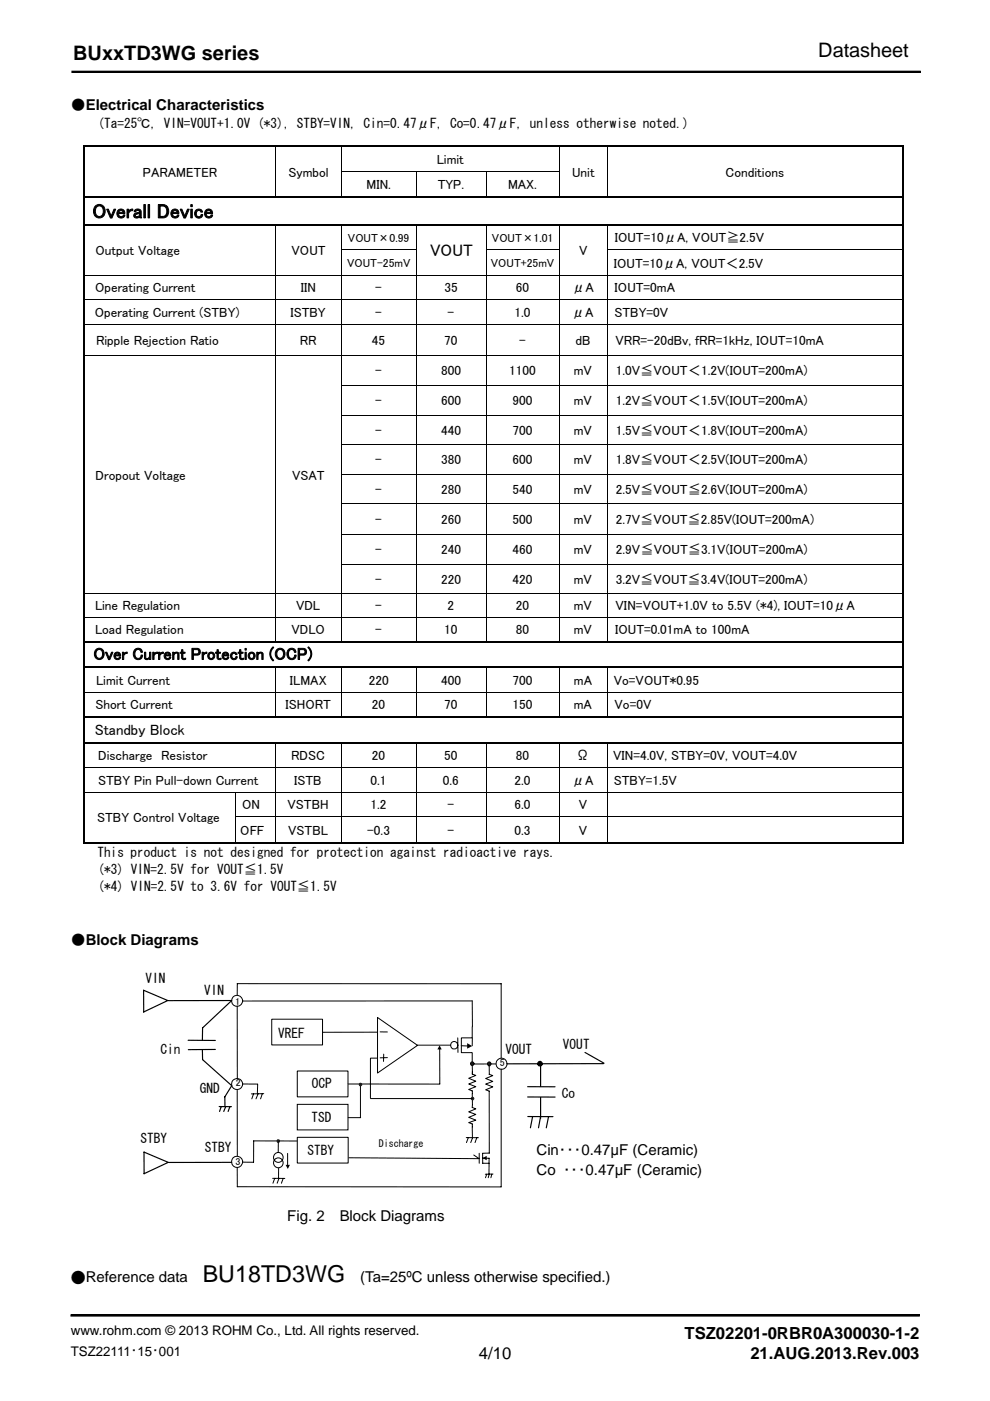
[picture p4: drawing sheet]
<svg xmlns="http://www.w3.org/2000/svg" width="210mm" height="297mm" viewBox="0 0 210 297" stroke-linecap="round" stroke-linejoin="round" font-family="sans-serif">
<path d="M15.1 278.9h179.9" fill="none" stroke="#000" stroke-width=".28"/>
<g fill="none" stroke="#000" stroke-width=".21">
<path d="M15.3 15.1h179.9v.3h-179.9zM58.5 31.2v5.1M58.5 36.6v5M72.5 31.2v5.1M72.5 36.6v5M72.6 36.3h15.6M88.3 36.6v5M88.4 36.3h14.7M103.2 36.6v5M103.3 36.3h15.3M118.7 31.2v5.1M118.7 36.6v5"/>
<path d="M128.8 31.2v5.1M128.8 36.6v5M17.7 58.3h174M58.5 47.9v5M58.5 53.2v5.1M58.5 58.4v5.1M72.5 47.9v5M72.5 53.2v5.1M72.5 58.4v5.1M72.6 53h15.6M88.3 47.9v5M88.3 53.2v5.1"/>
<path d="M88.3 58.4v5.1M103.2 47.9v5M103.2 53.2v5.1M103.2 58.4v5.1M103.3 53h15.3M118.7 47.9v5M118.7 53.2v5.1M118.7 58.4v5.1M128.8 47.9v5M128.8 53.2v5.1M128.8 58.4v5.1M128.9 53h62.5"/>
<path d="M17.7 63.5h174M17.7 68.7h174M17.7 75.5h174M58.5 63.6v5.1M58.5 68.8v6.6M58.5 75.5v6.1M72.5 63.6v5.1M72.5 68.8v6.6M72.5 75.5v6.1M88.3 63.6v5.1M88.3 68.8v6.6M88.3 75.5v6.1"/>
<path d="M103.2 63.6v5.1M103.2 68.8v6.6M103.2 75.5v6.1M118.7 63.6v5.1M118.7 68.8v6.6M118.7 75.5v6.1M128.8 63.6v5.1M128.8 68.8v6.6M128.8 75.5v6.1M58.5 81.8v6.1M58.5 88.1v6.1M58.5 94.4v6.1"/>
<path d="M72.4 81.7h119.3M72.4 88h119.3M72.4 94.3h119.3M72.5 81.8v6.1M72.5 88.1v6.1M72.5 94.4v6.1M88.3 81.8v6.1M88.3 88.1v6.1M88.3 94.4v6.1M103.2 81.8v6.1M103.2 88.1v6.1M103.2 94.4v6.1"/>
<path d="M118.7 81.8v6.1M118.7 88.1v6.1M118.7 94.4v6.1M128.8 81.8v6.1M128.8 88.1v6.1M128.8 94.4v6.1M58.5 100.6v6.2M58.5 106.9v6.4M58.5 113.4v6.1M58.5 119.7v6.1M72.4 100.6h119.3M72.4 106.8h119.3"/>
<path d="M72.4 113.3h119.3M72.4 119.6h119.3M72.5 100.6v6.2M72.5 106.9v6.4M72.5 113.4v6.1M72.5 119.7v6.1M88.3 100.6v6.2M88.3 106.9v6.4M88.3 113.4v6.1M88.3 119.7v6.1M103.2 100.6v6.2M103.2 106.9v6.4"/>
<path d="M103.2 113.4v6.1M103.2 119.7v6.1M118.7 100.6v6.2M118.7 106.9v6.4M118.7 113.4v6.1M118.7 119.7v6.1M128.8 100.6v6.2M128.8 106.9v6.4M128.8 113.4v6.1M128.8 119.7v6.1M17.7 125.9h174M17.7 130.8h174"/>
<path d="M58.5 126v4.7M58.5 130.9v5.1M72.5 126v4.7M72.5 130.9v5.1M88.3 126v4.7M88.3 130.9v5.1M103.2 126v4.7M103.2 130.9v5.1M118.7 126v4.7M118.7 130.9v5.1M128.8 126v4.7M128.8 130.9v5.1"/>
<path d="M17.7 146.8h174M58.5 141.7v5M58.5 146.9v5M58.5 157.7v5M72.5 141.7v5M72.5 146.9v5M72.5 157.7v5M88.3 141.7v5M88.3 146.9v5M88.3 157.7v5M103.2 141.7v5M103.2 146.9v5"/>
<path d="M103.2 157.7v5M118.7 141.7v5M118.7 146.9v5M118.7 157.7v5M128.8 141.7v5M128.8 146.9v5M128.8 157.7v5M17.7 162.8h174M17.7 168h174M49.8 168.1v5M49.8 173.4v5.1M49.9 173.2h8.5"/>
<path d="M58.5 162.9v5M58.5 168.1v5M58.5 173.4v5.1M58.6 173.2h13.8M72.5 162.9v5M72.5 168.1v5M72.5 173.4v5.1M72.6 173.2h15.6M88.3 162.9v5M88.3 168.1v5M88.3 173.4v5.1M88.4 173.2h14.7"/>
<path d="M103.2 162.9v5M103.2 168.1v5M103.2 173.4v5.1M103.3 173.2h15.3M118.7 162.9v5M118.7 168.1v5M118.7 173.4v5.1M118.8 173.2h9.9M128.8 162.9v5M128.8 168.1v5M128.8 173.4v5.1M128.9 173.2h62.5"/>
<path d="M15 278.8h180v.2h-180z"/>
</g>
<path d="M15.3 15.2h179.9" fill="none" stroke="#000" stroke-width=".3"/>
<g fill="#000">
<path d="M17.7 30.9h.3v.3h-.3zM17.7 36.3h.3v.3h-.3zM58.4 31.2h.2zM58.4 36.3h.2v.3h-.2zM72.4 31.2h.2zM72.4 36.3h.2v.3h-.2zM88.2 36.3h.2v.3h-.2zM103.1 36.3h.2v.3h-.2zM118.6 31.2h.2zM118.6 36.3h.2v.3h-.2zM128.7 31.2h.2zM128.7 36.3h.2v.3h-.2z"/>
<path d="M191.4 30.9h.3v.3h-.3zM191.4 36.3h.3v.3h-.3zM17.7 41.6h.3v.4h-.3zM17.7 47.5h.3v.4h-.3zM17.7 52.9h.3v.3h-.3zM58.4 47.8l.2 .1zM58.4 52.9h.2v.3h-.2zM72.4 47.8l.2 .1zM72.4 52.9h.2v.3h-.2zM88.2 47.8l.2 .1zM88.2 52.9h.2v.3h-.2zM103.1 47.8l.2 .1z"/>
<path d="M103.1 52.9h.2v.3h-.2zM118.6 47.8l.2 .1zM118.6 52.9h.2v.3h-.2zM128.7 47.8l.2 .1zM128.7 52.9h.2v.3h-.2zM191.4 41.6h.3v.4h-.3zM191.4 47.5h.3v.4h-.3zM191.4 52.9h.3v.3h-.3zM17.7 81.6h.3v.2h-.3zM17.7 87.9h.3v.2h-.3zM17.7 94.2h.3v.2h-.3zM58.4 81.6h.2v.2h-.2z"/>
<path d="M58.4 87.9h.2v.2h-.2zM58.4 94.2h.2v.2h-.2zM17.7 100.5h.3v.1h-.3zM17.7 106.8h.3v.1h-.3zM17.7 113.3h.3v.1h-.3zM17.7 119.5h.3v.2h-.3zM58.4 100.5h.2v.1h-.2zM58.4 106.8h.2v.1h-.2zM58.4 113.3h.2v.1h-.2zM58.4 119.5h.2v.2h-.2zM17.7 136h.3v.3h-.3zM191.4 136h.3v.3h-.3z"/>
<path d="M17.7 141.3h.3v.4h-.3zM17.7 151.9h.3v.4h-.3zM17.7 157.3h.3v.4h-.3zM58.4 141.7h.2zM58.4 157.6l.2 .1zM72.4 141.7h.2zM72.4 157.6l.2 .1zM88.2 141.7h.2zM88.2 157.6l.2 .1zM103.1 141.7h.2zM103.1 157.6l.2 .1zM118.6 141.7h.2z"/>
<path d="M118.6 157.6l.2 .1zM128.7 141.7h.2zM128.7 157.6l.2 .1zM191.4 141.3h.3v.4h-.3zM191.4 151.9h.3v.4h-.3zM191.4 157.3h.3v.4h-.3zM17.7 173.1h.3v.3h-.3zM49.8 173.1h.1v.3h-.1zM58.4 173.1h.2v.3h-.2zM72.4 173.1h.2v.3h-.2zM88.2 173.1h.2v.3h-.2zM103.1 173.1h.2v.3h-.2z"/>
<path d="M118.6 173.1h.2v.3h-.2zM128.7 173.1h.2v.3h-.2zM191.4 173.1h.3v.3h-.3zM191.4 178.5h.3v.3h-.3z"/>
</g>
<g fill="none" stroke="#000" stroke-width=".34">
<path d="M17.7 31.1h173.7M17.8 31.2v5.1M17.8 36.6v5M191.6 31.2v5.1M191.6 36.6v5M17.8 42v5.5M17.8 47.9v5M17.8 53.2v5.1M17.8 58.4v5.1M18 41.8h173.4M18 47.7h173.4M191.6 42v5.5"/>
<path d="M191.6 47.9v5M191.6 53.2v5.1M191.6 58.4v5.1M17.8 63.6v5.1M17.8 68.8v6.6M17.8 75.5v6.1M191.6 63.6v5.1M191.6 68.8v6.6M191.6 75.5v6.1M17.8 81.8v6.1M17.8 88.1v6.1M17.8 94.4v6.1"/>
<path d="M191.6 81.8v6.1M191.6 88.1v6.1M191.6 94.4v6.1M17.8 100.6v6.2M17.8 106.9v6.4M17.8 113.4v6.1M17.8 119.7v6.1M191.6 100.6v6.2M191.6 106.9v6.4M191.6 113.4v6.1M191.6 119.7v6.1M17.8 126v4.7"/>
<path d="M17.8 130.9v5.1M17.8 136.3v5M18 136.1h173.4M191.6 126v4.7M191.6 130.9v5.1M191.6 136.3v5M17.8 141.7v5M17.8 146.9v5M17.8 152.3v5M17.8 157.7v5M18 141.5h173.4M18 152.1h173.4"/>
<path d="M18 157.5h173.4M191.6 141.7v5M191.6 146.9v5M191.6 152.3v5M191.6 157.7v5M17.7 178.6h173.7M17.8 162.9v5M17.8 168.1v5M17.8 173.4v5.4M191.6 162.9v5M191.6 168.1v5M191.6 173.4v5.4"/>
</g>
<circle cx="96.3" cy="221.6" r=".79" fill="#fff"/>
<g fill="none" stroke="#000" stroke-width=".21">
<path d="M100.2 217.7v2.3h-2.3v3.2h2.3v2.4M97.1 220v3.1"/>
<circle cx="96.3" cy="221.6" r=".79"/>
</g>
<path d="M80.1 215.7l8.5 5.9-8.5 5.9z" fill="#fff"/>
<path d="M80.1 215.7l8.5 5.9-8.5 5.9zM80.6 218.8h1.6M81.4 223.5l-.1 1.5M82.2 224.2l-1.6 .1" fill="none" stroke="#000" stroke-width=".21"/>
<path d="M63.1 227.1h10.7v5.5h-10.7z" fill="#fff"/>
<path d="M63.1 227.1h10.7v5.5h-10.7z" fill="none" stroke="#000" stroke-width=".21"/>
<path d="M63.1 234.2h10.7v5.4h-10.7z" fill="#fff"/>
<path d="M63.1 234.1h10.7v5.5h-10.7z" fill="none" stroke="#000" stroke-width=".21"/>
<path d="M57.6 216.1h10.8v5.5h-10.8z" fill="#fff"/>
<path d="M57.6 216.1h10.8v5.5h-10.8zM80.1 218.8l-11.6 .1M73.9 229.8h19.4M80.1 224.3h-1.5v8.6M93.3 222.4v7.4M100.2 231.9v2.9l.7 .3-1.5 .6 1.5 .6-1.5 .6 1.5 .6-1.5 .5 .8 .3v.6M100.2 225.6v2M100.2 238.9v2.4M100.2 227.2v.5l.7 .3-1.5 .6 1.5 .6-1.5 .6 1.5 .6-1.5 .6 .8 .3v.6M105.2 225.6h-4.9" fill="none" stroke="#000" stroke-width=".21"/>
<path d="M93.2 221.6l.5 .9h-.9z" fill="#000"/>
<circle cx="100.2" cy="232.9" r=".39" fill="#1a1a1a"/>
<path d="M63.1 241.2h10.8v5.4h-10.8z" fill="#fff"/>
<path d="M100.2 212.2h-48.7M63.1 241.1h10.8v5.5h-10.8z" fill="none" stroke="#000" stroke-width=".21"/>
<circle cx="50.3" cy="212.2" r="1.18" fill="#fff"/>
<circle cx="50.3" cy="212.2" r="1.18" fill="none" stroke="#000" stroke-width=".21"/>
<circle cx="50.3" cy="246.3" r="1.19" fill="#fff"/>
<circle cx="50.3" cy="246.3" r="1.19" fill="none" stroke="#000" stroke-width=".21"/>
<circle cx="106.4" cy="225.5" r="1.18" fill="#fff"/>
<g fill="none" stroke="#000" stroke-width=".21">
<path d="M100.2 212.2v5.5"/>
<circle cx="106.4" cy="225.5" r="1.18"/>
</g>
<circle cx="50.3" cy="229.8" r="1.19" fill="#fff"/>
<g fill="none" stroke="#000" stroke-width=".21">
<path d="M51.5 229.8h3.2l-.1 2"/>
<circle cx="50.3" cy="229.8" r="1.19"/>
</g>
<g fill="#fff">
<path d="M108.1 224.6h5.8v1.9h-5.8z"/>
<path d="M42.6 211.2h5.8v2h-5.8z"/>
<path d="M42.6 228.9h5.8v1.9h-5.8z"/>
<path d="M42.6 245.6h5.8v1.9h-5.8z"/>
</g>
<g fill="none" stroke="#000" stroke-width=".21">
<path d="M53.8 231.9l-.4 1.1M54.7 231.9l-.4 1.1M55.6 231.9l-.3 1.1M55.9 231.9h-2.6M97.8 221.7l1.3 .1M100.2 220.1v1.6M53.8 241.9h9.2M53.8 241.9v4.5h-2.3M57.8 249.8l2.6 .1M58.3 249.8l-.4 1.1M59.1 247.6v2.3M59.2 249.8l-.4 1.1"/>
<path d="M60.1 249.8l-.4 1.1M98.9 241.2h2.6M99.3 241.2l-.4 1.1M100.2 241.2l-.4 1.1M101.1 241.2l-.3 1.1"/>
</g>
<path d="M99.1 221.2l1.1 .6-1.1 .5z" fill="#000"/>
<circle cx="59" cy="241.9" r=".4" fill="#1a1a1a"/>
<g fill="none" stroke="#000" stroke-width=".21">
<path d="M50.3 213.3v15.4M106.3 208.6v15.7M106.3 208.6h-56v2.3M50.3 231.2v13.8M103.8 227.8l.7 .2-1.5 .7 1.5 .6-1.5 .5 1.5 .6-1.5 .7 .8 .2v13.2M103.8 225.6v2.2M106.3 226.7v25M50.3 247.5v4.1l56 .1M101.6 244.5v2.1M102.4 244.5v2.1h1.3M102.4 245.6h1.3v3.4M103.2 249l-.2 .7"/>
<path d="M103.7 244.5h-1.3M103.8 249l-.3 .7M104.3 249l-.2 .7M104.6 248.9l-1.7 .1"/>
</g>
<g fill="none" stroke="#000" stroke-width=".25">
<path d="M30.5 214.6l5.1-2.5-5.1-2.1v4.6M49.1 212.1l-13.4 .1M49.1 212.1l-6.1 5.8-.1 2.7M39.9 220.6h5.8M42.9 222.5l.1 2.2 6.1 5.4M45.7 222.5h-5.8M46.5 234.6h2.6M46.9 234.6l-.3 1M47.9 234.6l-.4 1M48.8 234.6l-.4 1M49.1 230.2l-1.4 2.4v1.9M111.9 230.4h5.8"/>
<path d="M111.9 232.6h5.8M112 236.7h5.3M113 236.7l-.5 2.4M114.7 225.8v4.5M114.7 236.7l-.5 2.4M114.7 232.7v4.4M116.4 236.7l-.5 2.4M124.1 223.1l4 2.3M128 225.5l-20.4 .1M30.5 244.3l5.2 2.1-5.1 2.5zM49.1 246.4l-13.2 .1"/>
<circle cx="114.5" cy="225.5" r=".46"/>
</g>
<circle cx="114.5" cy="225.5" r=".46" fill="#000"/>
<circle cx="100.2" cy="225.5" r=".39" fill="#1a1a1a"/>
<circle cx="100.2" cy="225.5" r=".39" fill="none" stroke="#000" stroke-width=".21"/>
<path d="M103.6 225.2l.4 .1 .1 .3-.2 .4h-.2l-.3-.4z" fill-rule="evenodd" fill="#1a1a1a"/>
<path d="M73.9 237h2.6M76.5 229.8v7.2M78.6 232.9h21.6M88.4 221.6h7.2M103.6 225.2l.4 .1 .1 .3-.2 .4h-.2l-.3-.4zM100.5 244.9l1.1 .8-27.6-.2" fill="none" stroke="#000" stroke-width=".21"/>
<circle cx="76.5" cy="229.9" r=".4" fill="#1a1a1a"/>
<circle cx="59" cy="246.5" r="1.03" fill="#fff"/>
<g fill="none" stroke="#000" stroke-width=".21">
<path d="M59 242.1v2.2M61 244.5v2.6"/>
<circle cx="59" cy="246.5" r="1.03"/>
<circle cx="59" cy="245.4" r="1.03"/>
</g>
<path d="M60.6 247h.9l-.5 .8zM102.4 245.5l.8-.4v.9z" fill="#000"/>
<text font-size="4.9" x="43" y="271.8">BU18TD3WG</text>
<g font-size="4.2">
<text x="15.5" y="12.8">BUxxTD3WG series</text>
<text x="173.6" y="12.1">Datasheet</text>
<text x="19.6" y="46.2">Overall Device</text>
</g>
<g font-size="3.5">
<text x="91.2" y="54.3">VOUT</text>
<text x="19.8" y="139.9">Over Current Protection (OCP)</text>
<text x="145.2" y="283.9">TSZ02201-0RBR0A300030-1-2</text>
<text x="101.6" y="288.1">4/10</text>
<text x="159.2" y="288.2">21.AUG.2013.Rev.003</text>
</g>
<g font-size="3.2">
<text x="15" y="23.3">●Electrical Characteristics</text>
<text x="20.1" y="155.9">Standby Block</text>
<text x="15" y="200.3">●Block Diagrams</text>
<text x="113.8" y="245">Cin･･･0.47μF (Ceramic)</text>
<text x="113.8" y="249.1">Co ･･･0.47μF (Ceramic)</text>
<text x="60.9" y="258.9">Fig. 2</text>
<text x="72.1" y="258.9">Block Diagrams</text>
<text x="15" y="271.8">●Reference data</text>
<text x="76.4" y="271.8">(Ta=25ºC unless otherwise specified.)</text>
</g>
<g font-size="2.8">
<text x="20.7" y="27.1">(Ta=25℃, VIN=VOUT+1.0V (*3), STBY=VIN, Cin=0.47μF, Co=0.47μF, unless otherwise noted.)</text>
<text x="92.6" y="34.8">Limit</text>
<text x="30.3" y="37.4">PARAMETER</text>
<text x="61.2" y="37.4">Symbol</text>
<text x="77.7" y="40.1">MIN.</text>
<text x="92.8" y="40.1">TYP.</text>
<text x="107.8" y="40.1">MAX.</text>
<text x="121.3" y="37.4">Unit</text>
<text x="153.9" y="37.4">Conditions</text>
<text x="130.4" y="51.4">IOUT=10μA, VOUT≧2.5V</text>
<text x="20.3" y="54.1">Output Voltage</text>
<text x="61.8" y="54.1">VOUT</text>
<text x="122.9" y="54.1">V</text>
<text x="130.2" y="56.7">IOUT=10μA, VOUT＜2.5V</text>
<text x="20.2" y="62">Operating Current</text>
<text x="63.8" y="62">IIN</text>
<text x="79.6" y="62">-</text>
<text x="94.2" y="62">35</text>
<text x="109.4" y="62">60</text>
<text x="121.4" y="62">μA</text>
<text x="130.4" y="62">IOUT=0mA</text>
<text x="20.1" y="67.2">Operating Current (STBY)</text>
<text x="61.6" y="67.2">ISTBY</text>
<text x="79.6" y="67.2">-</text>
<text x="94.9" y="67.2">-</text>
<text x="109.1" y="67.2">1.0</text>
<text x="121.3" y="67.2">μA</text>
<text x="130.3" y="67.2">STBY=0V</text>
<text x="20.4" y="73.1">Ripple Rejection Ratio</text>
<text x="63.6" y="73.1">RR</text>
<text x="78.9" y="73.1">45</text>
<text x="94.2" y="73.1">70</text>
<text x="110.2" y="73.1">-</text>
<text x="122.1" y="73.1">dB</text>
<text x="130.5" y="73.1">VRR=-20dBv, fRR=1kHz, IOUT=10mA</text>
<text x="79.6" y="79.6">-</text>
<text x="93.6" y="79.6">800</text>
<text x="108" y="79.6">1100</text>
<text x="121.7" y="79.6">mV</text>
<text x="130.6" y="79.6">1.0V≦VOUT＜1.2V(IOUT=200mA)</text>
<text x="79.6" y="85.9">-</text>
<text x="93.6" y="85.9">600</text>
<text x="108.7" y="85.9">900</text>
<text x="121.7" y="85.9">mV</text>
<text x="130.6" y="85.9">1.2V≦VOUT＜1.5V(IOUT=200mA)</text>
<text x="79.6" y="92.2">-</text>
<text x="93.6" y="92.2">440</text>
<text x="108.7" y="92.2">700</text>
<text x="121.7" y="92.2">mV</text>
<text x="130.6" y="92.2">1.5V≦VOUT＜1.8V(IOUT=200mA)</text>
<text x="20.3" y="101.7">Dropout Voltage</text>
<text x="62" y="101.7">VSAT</text>
<text x="79.6" y="98.4">-</text>
<text x="93.6" y="98.4">380</text>
<text x="108.7" y="98.4">600</text>
<text x="121.7" y="98.4">mV</text>
<text x="130.6" y="98.4">1.8V≦VOUT＜2.5V(IOUT=200mA)</text>
<text x="79.6" y="104.7">-</text>
<text x="93.6" y="104.7">280</text>
<text x="108.7" y="104.7">540</text>
<text x="121.7" y="104.7">mV</text>
<text x="130.6" y="104.7">2.5V≦VOUT≦2.6V(IOUT=200mA)</text>
<text x="79.6" y="111.1">-</text>
<text x="93.5" y="111.1">260</text>
<text x="108.7" y="111.1">500</text>
<text x="121.7" y="111.1">mV</text>
<text x="130.6" y="111.1">2.7V≦VOUT≦2.85V(IOUT=200mA)</text>
<text x="79.6" y="117.5">-</text>
<text x="93.6" y="117.5">240</text>
<text x="108.7" y="117.5">460</text>
<text x="121.7" y="117.5">mV</text>
<text x="130.6" y="117.5">2.9V≦VOUT≦3.1V(IOUT=200mA)</text>
<text x="79.6" y="123.8">-</text>
<text x="93.6" y="123.8">220</text>
<text x="108.7" y="123.8">420</text>
<text x="121.7" y="123.8">mV</text>
<text x="130.6" y="123.8">3.2V≦VOUT≦3.4V(IOUT=200mA)</text>
<text x="20.2" y="129.4">Line Regulation</text>
<text x="62.8" y="129.4">VDL</text>
<text x="79.6" y="129.4">-</text>
<text x="94.9" y="129.4">2</text>
<text x="109.4" y="129.4">20</text>
<text x="121.7" y="129.4">mV</text>
<text x="130.6" y="129.4">VIN=VOUT+1.0V to 5.5V (*4), IOUT=10μA</text>
<text x="20.2" y="134.5">Load Regulation</text>
<text x="61.8" y="134.5">VDLO</text>
<text x="79.6" y="134.5">-</text>
<text x="94.2" y="134.5">10</text>
<text x="109.4" y="134.5">80</text>
<text x="121.7" y="134.5">mV</text>
<text x="130.5" y="134.5">IOUT=0.01mA to 100mA</text>
<text x="20.4" y="145.2">Limit Current</text>
<text x="61.5" y="145.2">ILMAX</text>
<text x="78.2" y="145.2">220</text>
<text x="93.6" y="145.2">400</text>
<text x="108.7" y="145.2">700</text>
<text x="121.7" y="145.2">mA</text>
<text x="130.2" y="145.2">Vo=VOUT*0.95</text>
<text x="20.3" y="150.4">Short Current</text>
<text x="60.6" y="150.4">ISHORT</text>
<text x="78.9" y="150.4">20</text>
<text x="94.2" y="150.4">70</text>
<text x="108.7" y="150.4">150</text>
<text x="121.7" y="150.4">mA</text>
<text x="130.4" y="150.4">Vo=0V</text>
<text x="20.8" y="161.2">Discharge Resistor</text>
<text x="61.8" y="161.2">RDSC</text>
<text x="78.9" y="161.2">20</text>
<text x="94.2" y="161.2">50</text>
<text x="109.4" y="161.2">80</text>
<text x="122.2" y="161.2">Ω</text>
<text x="130.1" y="161.2">VIN=4.0V, STBY=0V, VOUT=4.0V</text>
<text x="20.8" y="166.4">STBY Pin Pull-down Current</text>
<text x="62.4" y="166.4">ISTB</text>
<text x="78.6" y="166.4">0.1</text>
<text x="93.9" y="166.4">0.6</text>
<text x="109.1" y="166.4">2.0</text>
<text x="121.3" y="166.4">μA</text>
<text x="130.2" y="166.4">STBY=1.5V</text>
<text x="51.4" y="171.6">ON</text>
<text x="61" y="171.6">VSTBH</text>
<text x="78.6" y="171.6">1.2</text>
<text x="94.9" y="171.6">-</text>
<text x="109.1" y="171.6">6.0</text>
<text x="122.8" y="171.6">V</text>
<text x="20.6" y="174.3">STBY Control Voltage</text>
<text x="51" y="177">OFF</text>
<text x="61.1" y="177">VSTBL</text>
<text x="77.9" y="177">-0.3</text>
<text x="94.9" y="177">-</text>
<text x="109.1" y="177">0.3</text>
<text x="122.8" y="177">V</text>
<text x="20.7" y="185.3">(*3) VIN=2.5V for VOUT≦1.5V</text>
<text x="20.7" y="181.7">This product is not designed for protection against radioactive rays.</text>
<text x="20.7" y="189">(*4) VIN=2.5V to 3.6V for VOUT≦1.5V</text>
<text x="30.9" y="208.4">VIN</text>
<text x="43.3" y="211.1">VIN</text>
<text x="59" y="220">VREF</text>
<text x="34" y="223.5">Cin</text>
<text x="107.2" y="223.4">VOUT</text>
<text x="119.4" y="222.4">VOUT</text>
<text x="42.4" y="231.8">GND</text>
<text x="66.2" y="230.7">OCP</text>
<text x="119.2" y="232.9">Co</text>
<text x="66.1" y="237.8">TSD</text>
<text x="29.8" y="242.4">STBY</text>
<text x="43.4" y="244.2">STBY</text>
<text x="65.2" y="244.8">STBY</text>
<text x="15" y="283.1">www.rohm.com © 2013 ROHM Co., Ltd. All rights reserved.</text>
<text x="15" y="287.5">TSZ22111･15･001</text>
</g>
<g font-size="2.5">
<text x="73.8" y="51.2">VOUT×0.99</text>
<text x="104.4" y="51.2">VOUT×1.01</text>
<text x="73.6" y="56.6">VOUT-25mV</text>
<text x="104.1" y="56.6">VOUT+25mV</text>
</g>
<g font-size="2.1">
<text x="49.9" y="213.1">1</text>
<text x="106" y="226.1">5</text>
<text x="50" y="230.3">2</text>
<text x="80.3" y="243.1">Discharge</text>
<text x="49.9" y="247">3</text>
</g>
</svg>
